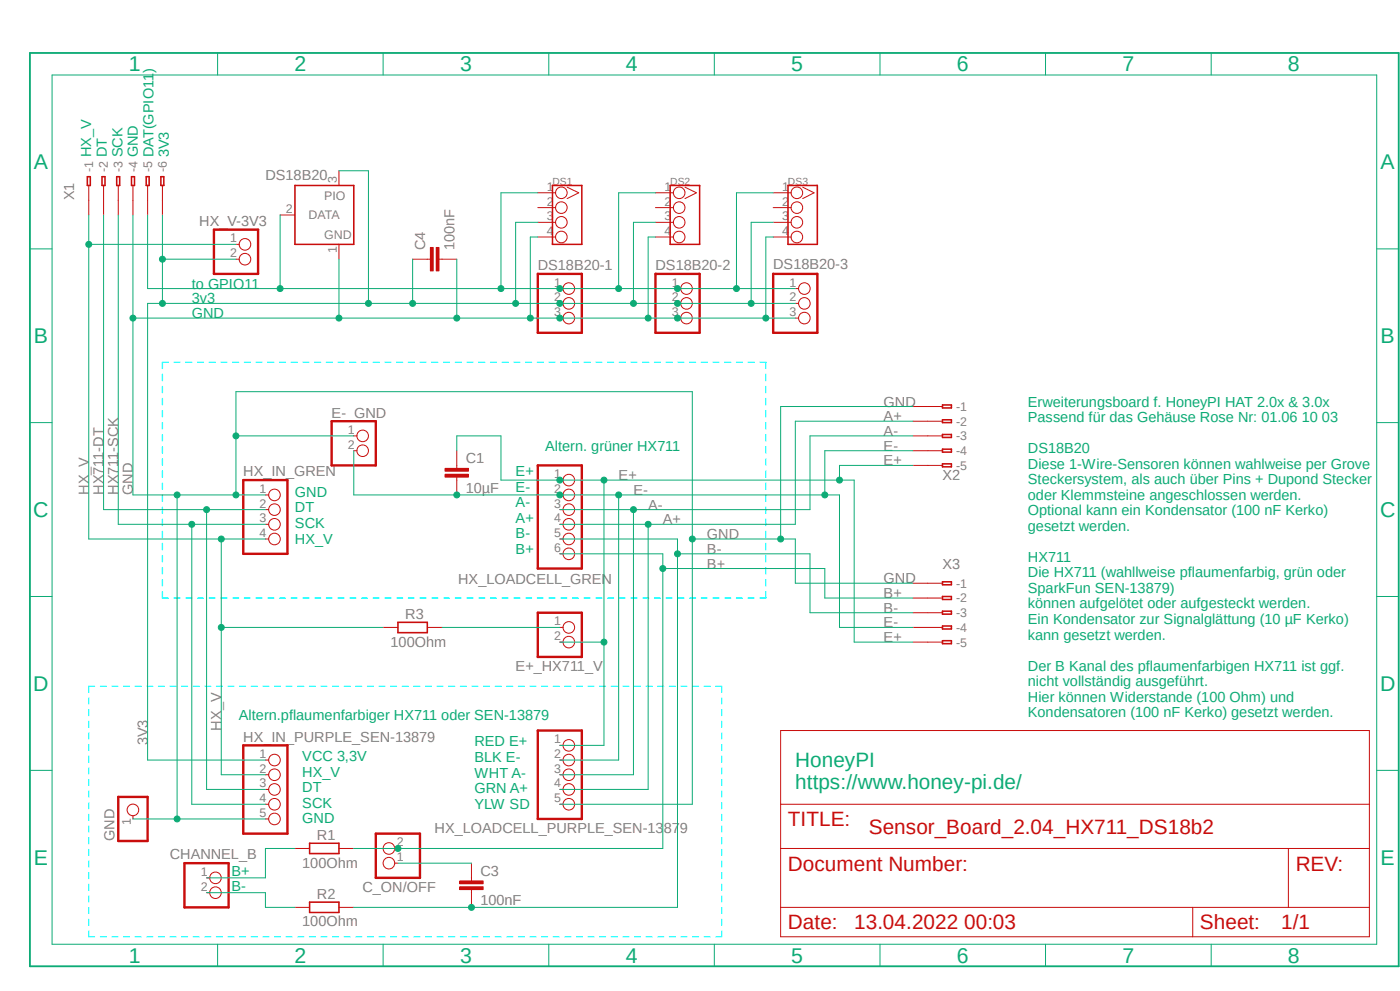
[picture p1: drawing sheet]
<svg xmlns="http://www.w3.org/2000/svg" width="420mm" height="297mm" viewBox="0 0 420 297" stroke-linecap="round" stroke-linejoin="round" font-family="sans-serif">
<path d="M8.4 15.3l411.6 274.8M420 15.4l-411.6 274.8" fill="none" stroke="#fff" stroke-width=".3"/>
<g fill="none" stroke="#0ff" stroke-width=".38">
<path d="M48.7 112.2v1.9M48.7 115.8v1.9M48.7 119.4v1.9M50.5 108.6h-1.8v1.8M52.2 108.6h1.8M55.8 108.6h1.7M59.3 108.6h1.7M62.8 108.6h1.8M66.3 108.6h1.8M69.8 108.6h1.8M73.3 108.6h1.8M76.8 108.6h1.8"/>
<path d="M80.3 108.6h1.8M83.9 108.6h1.7M87.4 108.6h1.8M90.9 108.6h1.8M94.4 108.6h1.8M97.9 108.6h1.8M101.4 108.6h1.8M104.9 108.6h1.8M108.5 108.6h1.7M112 108.6h1.7M115.5 108.6h1.8M119 108.6h1.8"/>
<path d="M122.5 108.6h1.8M126 108.6h1.8M129.5 108.6h1.8M133.1 108.6h1.7M136.6 108.6h1.8M140.1 108.6h1.8M143.6 108.6h1.8M147.2 108.6h1.7M150.7 108.6h1.7M154.2 108.6h1.8M157.7 108.6h1.8M161.2 108.6h1.8"/>
<path d="M164.7 108.6h1.8M168.2 108.6h1.8M171.7 108.6h1.8M175.3 108.6h1.7M178.8 108.6h1.8M182.3 108.6h1.8M185.8 108.6h1.8M189.3 108.6h1.8M192.8 108.6h1.8M196.3 108.6h1.8M199.9 108.6h1.7M203.4 108.6h1.7"/>
<path d="M206.9 108.6h1.8M210.4 108.6h1.8M213.9 108.6h1.8M217.4 108.6h1.8M220.9 108.6h1.8M224.5 108.6h1.7M228 108.6h1.7v1.8M229.7 112.2v1.9M229.7 115.8v1.9M229.7 119.4v1.9M48.7 123.1v1.8M48.7 126.7v1.9"/>
<path d="M48.7 130.3v1.9M48.7 133.9v1.9M48.7 137.5v1.9M229.7 123.1v1.8M229.7 126.7v1.9M229.7 130.3v1.9M229.7 133.9v1.9M229.7 137.5v1.9M48.7 141.1v1.9M48.7 144.8v1.8M48.7 148.4v1.9M48.7 152v1.9"/>
<path d="M48.7 155.6v1.9M48.7 159.3v1.8M229.7 141.1v1.9M229.7 144.8v1.8M229.7 148.4v1.9M229.7 152v1.9M229.7 155.6v1.9M229.7 159.3v1.8M48.7 162.9v1.9M48.7 166.5v1.9M48.7 170.1v1.9M48.7 173.7v1.9"/>
<path d="M48.7 177.3v1.9h1.8M52.2 179.2h1.8M55.8 179.2h1.7M59.3 179.2h1.7M62.8 179.2h1.8M66.3 179.2h1.8M69.8 179.2h1.8M73.3 179.2h1.8M76.8 179.2h1.8M80.3 179.2h1.8M83.9 179.2h1.7M87.4 179.2h1.8"/>
<path d="M90.9 179.2h1.8M94.4 179.2h1.8M97.9 179.2h1.8M101.4 179.2h1.8M104.9 179.2h1.8M108.5 179.2h1.7M112 179.2h1.7M115.5 179.2h1.8M119 179.2h1.8M122.5 179.2h1.8M126 179.2h1.8M129.5 179.2h1.8"/>
<path d="M133.1 179.2h1.7M136.6 179.2h1.8M140.1 179.2h1.8M143.6 179.2h1.8M147.2 179.2h1.7M150.7 179.2h1.7M154.2 179.2h1.8M157.7 179.2h1.8M161.2 179.2h1.8M164.7 179.2h1.8M168.2 179.2h1.8M171.7 179.2h1.8"/>
<path d="M175.3 179.2h1.7M178.8 179.2h1.8M182.3 179.2h1.8M185.8 179.2h1.8M189.3 179.2h1.8M192.8 179.2h1.8M196.3 179.2h1.8M199.9 179.2h1.7M203.4 179.2h1.7M206.9 179.2h1.8M210.4 179.2h1.8M213.9 179.2h1.8"/>
<path d="M217.4 179.2h1.8M220.9 179.2h1.8M224.5 179.2h1.7M229.7 162.9v1.9M229.7 166.5v1.9M229.7 170.1v1.9M229.7 173.7v1.9M229.7 177.3v1.9h-1.7M26.6 209.2v1.7M26.6 212.7v1.8M26.6 216.2v1.7M26.6 219.7v1.7"/>
<path d="M28.4 205.7h-1.8v1.8M30.1 205.7h1.8M33.6 205.7h1.7M37.1 205.7h1.7M40.6 205.7h1.7M44.1 205.7h1.7M47.5 205.7h1.8M51 205.7h1.8M54.5 205.7h1.8M58 205.7h1.7M61.5 205.7h1.7M64.9 205.7h1.8"/>
<path d="M68.5 205.7h1.7M71.9 205.7h1.8M75.4 205.7h1.8M78.9 205.7h1.7M82.4 205.7h1.7M85.9 205.7h1.7M89.4 205.7h1.7M92.8 205.7h1.8M96.3 205.7h1.7M99.8 205.7h1.8M103.3 205.7h1.7M106.8 205.7h1.7"/>
<path d="M110.2 205.7h1.8M113.7 205.7h1.8M117.2 205.7h1.8M120.7 205.7h1.7M124.2 205.7h1.7M127.7 205.7h1.7M131.1 205.7h1.8M134.6 205.7h1.8M138.1 205.7h1.8M141.6 205.7h1.7M145.1 205.7h1.7M148.6 205.7h1.7"/>
<path d="M152.1 205.7h1.7M155.5 205.7h1.8M159 205.7h1.8M162.5 205.7h1.8M166 205.7h1.7M169.5 205.7h1.7M173 205.7h1.7M176.4 205.7h1.8M179.9 205.7h1.8M183.4 205.7h1.8M186.9 205.7h1.7M190.4 205.7h1.7"/>
<path d="M193.8 205.7h1.8M197.4 205.7h1.7M200.8 205.7h1.8M204.3 205.7h1.7M207.8 205.7h1.7M211.3 205.7h1.7M214.8 205.7h1.7v1.8M216.5 209.2v1.7M216.5 212.7v1.8M216.5 216.2v1.7M216.5 219.7v1.7M26.6 223.2v1.7"/>
<path d="M26.6 226.7v1.7M26.6 230.2v1.7M26.6 233.6v1.8M26.6 237.1v1.8M216.5 223.2v1.7M216.5 226.7v1.7M216.5 230.2v1.7M216.5 233.6v1.8M216.5 237.1v1.8M26.6 240.6v1.8M26.6 244.1v1.8M26.6 247.6v1.7"/>
<path d="M26.6 251.1v1.8M26.6 254.6v1.7M26.6 258.1v1.7M216.5 240.6v1.8M216.5 244.1v1.8M216.5 247.6v1.7M216.5 251.1v1.8M216.5 254.6v1.7M216.5 258.1v1.7M26.6 261.6v1.7M26.6 265v1.8M26.6 268.6v1.7"/>
<path d="M26.6 272v1.8M26.6 275.5v1.8M26.6 279v1.8h1.8M216.5 261.6v1.7M216.5 265v1.8M216.5 268.6v1.7M216.5 272v1.8M216.5 275.5v1.8M216.5 279v1.8h-1.7M30.1 280.8h1.8M33.6 280.8h1.7M37.1 280.8h1.7"/>
<path d="M40.6 280.8h1.7M44.1 280.8h1.7M47.5 280.8h1.8M51 280.8h1.8M54.5 280.8h1.8M58 280.8h1.7M61.5 280.8h1.7M64.9 280.8h1.8M68.5 280.8h1.7M71.9 280.8h1.8M75.4 280.8h1.8M78.9 280.8h1.7"/>
<path d="M82.4 280.8h1.7M85.9 280.8h1.7M89.4 280.8h1.7M92.8 280.8h1.8M96.3 280.8h1.7M99.8 280.8h1.8M103.3 280.8h1.7M106.8 280.8h1.7M110.2 280.8h1.8M113.7 280.8h1.8M117.2 280.8h1.8M120.7 280.8h1.7"/>
<path d="M124.2 280.8h1.7M127.7 280.8h1.7M131.1 280.8h1.8M134.6 280.8h1.8M138.1 280.8h1.8M141.6 280.8h1.7M145.1 280.8h1.7M148.6 280.8h1.7M152.1 280.8h1.7M155.5 280.8h1.8M159 280.8h1.8M162.5 280.8h1.8"/>
<path d="M166 280.8h1.7M169.5 280.8h1.7M173 280.8h1.7M176.4 280.8h1.8M179.9 280.8h1.8M183.4 280.8h1.8M186.9 280.8h1.7M190.4 280.8h1.7M193.8 280.8h1.8M197.4 280.8h1.7M200.8 280.8h1.8M204.3 280.8h1.7"/>
<path d="M207.8 280.8h1.7M211.3 280.8h1.7"/>
</g>
<path d="M64.2 68.8h13.2v13.3h-13.2zM161.3 82.1h13.2v17.6h-13.2zM196.6 82.1h13.3v17.6h-13.3zM231.9 82.1h13.3v17.6h-13.3zM99.5 126.2h13.2v13.3h-13.2zM161.3 139.5h13.2v30.9h-13.2zM73 143.9h13.2v22.1h-13.2zM161.3 183.6h13.2v13.3h-13.2zM161.3 218.9h13.2v26.5h-13.2zM35.5 238.8h8.8v13.3h-8.8zM73 223.4h13.2v26.5h-13.2zM55.3 258.7h13.3v13.2h-13.3z" fill="none" stroke="#c90d0c" stroke-width=".72"/>
<g fill="none" stroke="#c90d0c" stroke-width=".3">
<path d="M161.3 57.8h5.4M170.1 56.1l3.5 1.7-3.5 1.7M196.6 57.8h5.4M205.5 56.1l3.4 1.7-3.4 1.7M231.9 57.8h5.5M240.8 56.1l3.4 1.7-3.4 1.7M70.8 73.2h1M70.8 77.7h1M161.3 62.2h5.4M161.3 66.6h5.4M161.3 71h5.4M196.6 62.2h5.4"/>
<path d="M196.6 66.6h5.4M196.6 71h5.4M231.9 62.2h5.5M231.9 66.6h5.5M231.9 71h5.5M167.9 86.5h1M167.9 90.9h1M167.9 95.3h1M203.2 86.5h1M203.2 90.9h1M203.2 95.3h1M238.6 86.5h1"/>
<path d="M238.6 90.9h1M238.6 95.3h1M106.1 130.6h1M106.1 135.1h1M137 139.5v.9M79.6 148.3h1M79.6 152.7h1M79.6 157.1h1M137 143v.9M167.9 148.3h1M167.9 152.7h1M167.9 157.1h1"/>
<path d="M167.9 143.9h1M79.6 161.5h1M167.9 161.5h1M167.9 166h1M167.9 188h1M167.9 192.4h1M234.2 218.9h176.6v61.9h-176.6zM79.6 227.8h1M79.6 232.2h1M79.6 236.6h1M167.9 227.8h1M167.9 232.2h1"/>
<path d="M167.9 236.6h1M167.9 223.4h1M39.9 244.5v.9M79.6 241h1M79.6 245.4h1M167.9 241h1M234.2 241h176.6M234.2 254.3h176.6M386.5 254.3v17.6M62 263.1h.9M62 267.5h.9M234.2 271.9h176.6"/>
<path d="M357.8 271.9v8.9"/>
<circle cx="168.4" cy="57.8" r="1.74"/>
<circle cx="203.7" cy="57.8" r="1.74"/>
<circle cx="239.1" cy="57.8" r="1.74"/>
<circle cx="73.5" cy="73.2" r="1.74"/>
<circle cx="73.5" cy="77.7" r="1.74"/>
<circle cx="168.4" cy="71" r="1.74"/>
<circle cx="168.4" cy="62.2" r="1.74"/>
<circle cx="168.4" cy="66.6" r="1.74"/>
<circle cx="203.7" cy="62.2" r="1.74"/>
<circle cx="203.7" cy="66.6" r="1.74"/>
<circle cx="203.7" cy="71" r="1.74"/>
<circle cx="239.1" cy="62.2" r="1.74"/>
<circle cx="239.1" cy="66.6" r="1.74"/>
<circle cx="239.1" cy="71" r="1.74"/>
<circle cx="170.6" cy="86.5" r="1.74"/>
<circle cx="170.6" cy="90.9" r="1.74"/>
<circle cx="170.6" cy="95.3" r="1.74"/>
<circle cx="205.9" cy="95.3" r="1.74"/>
<circle cx="205.9" cy="86.5" r="1.74"/>
<circle cx="205.9" cy="90.9" r="1.74"/>
<circle cx="241.3" cy="90.9" r="1.74"/>
<circle cx="241.3" cy="86.5" r="1.74"/>
<circle cx="241.3" cy="95.3" r="1.74"/>
<circle cx="108.8" cy="135.1" r="1.74"/>
<circle cx="108.8" cy="130.6" r="1.74"/>
<circle cx="82.3" cy="148.3" r="1.74"/>
<circle cx="82.3" cy="157.1" r="1.74"/>
<circle cx="82.3" cy="152.7" r="1.74"/>
<circle cx="170.6" cy="148.3" r="1.74"/>
<circle cx="170.6" cy="152.7" r="1.74"/>
<circle cx="170.6" cy="157.1" r="1.74"/>
<circle cx="170.6" cy="143.9" r="1.74"/>
<circle cx="82.3" cy="161.5" r="1.74"/>
<circle cx="170.6" cy="161.5" r="1.74"/>
<circle cx="170.6" cy="166" r="1.74"/>
<circle cx="170.6" cy="188" r="1.74"/>
<circle cx="170.6" cy="192.4" r="1.74"/>
<circle cx="82.3" cy="236.6" r="1.74"/>
<circle cx="82.3" cy="232.2" r="1.74"/>
<circle cx="82.3" cy="227.8" r="1.74"/>
<circle cx="170.6" cy="227.8" r="1.74"/>
<circle cx="170.6" cy="232.2" r="1.74"/>
<circle cx="170.6" cy="223.4" r="1.74"/>
<circle cx="170.6" cy="236.6" r="1.74"/>
<circle cx="39.9" cy="242.7" r="1.74"/>
<circle cx="82.3" cy="245.4" r="1.74"/>
<circle cx="82.3" cy="241" r="1.74"/>
<circle cx="170.6" cy="241" r="1.74"/>
<circle cx="64.6" cy="263.1" r="1.74"/>
<circle cx="64.6" cy="267.5" r="1.74"/>
</g>
<path d="M165.7 55.6h8.8v17.6h-8.8zM201 55.6h8.9v17.6h-8.9zM236.4 55.6h8.8v17.6h-8.8z" fill="none" stroke="#c90d0c" stroke-width=".47"/>
<path d="M133.5 140.4h7v.8h-7z" fill-rule="evenodd" fill="#c90d0c"/>
<path d="M133.5 140.4h7v.8h-7z" fill="none" stroke="#c90d0c" stroke-width=".3"/>
<path d="M133.5 142.2h7v.8h-7z" fill-rule="evenodd" fill="#c90d0c"/>
<g fill="none" stroke="#c90d0c" stroke-width=".3">
<path d="M26.6 55.6v8.8M31.1 55.6v8.8M35.5 55.6v8.8M39.9 55.6v8.8M44.3 55.6v8.8M48.7 55.6v8.8M101.7 51.2v4.4M84 64.4h4.5M101.7 73.2v4.5M128.2 77.7h.9M131.7 77.7h.9M137 135.1v4.4"/>
<path d="M273.9 121.8h8.8M273.9 126.2h8.8M273.9 130.6h8.8M273.9 135.1h8.8M273.9 139.5h8.8M133.5 142.2h7v.8h-7zM137 143.9v4.4M273.9 174.8h8.8M273.9 179.2h8.8M273.9 183.6h8.8M273.9 188h8.8M273.9 192.4h8.8"/>
<path d="M88.5 254.3h4.4M101.7 254.3h4.4M118.4 254.3h1M118.4 258.7h1M88.5 271.9h4.4M101.7 271.9h4.4"/>
<circle cx="116.7" cy="254.3" r="1.74"/>
<circle cx="116.7" cy="258.7" r="1.74"/>
</g>
<g fill="none" stroke="#c90d0c" stroke-width=".47">
<path d="M26.2 53h.9v2.6h-.9zM30.6 53h.9v2.6h-.9zM35 53h.9v2.6h-.9zM39.5 53h.8v2.6h-.8zM43.9 53h.8v2.6h-.8zM48.3 53h.8v2.6h-.8zM88.5 55.6h17.6v17.6h-17.6zM282.7 121.4h2.7v.9h-2.7zM282.7 125.8h2.7v.9h-2.7zM282.7 130.2h2.7v.9h-2.7zM282.7 134.6h2.7v.9h-2.7zM282.7 139h2.7v.9h-2.7z"/>
<path d="M282.7 174.4h2.7v.9h-2.7zM282.7 178.8h2.7v.9h-2.7zM282.7 183.2h2.7v.9h-2.7zM282.7 187.6h2.7v.9h-2.7zM282.7 192h2.7v.9h-2.7zM92.9 252.7h8.8v3.1h-8.8zM92.9 270.4h8.8v3.1h-8.8z"/>
</g>
<path d="M112.7 249.9h13.3v13.2h-13.3z" fill="none" stroke="#c90d0c" stroke-width=".72"/>
<path d="M129.1 74.2h.9v7h-.9z" fill-rule="evenodd" fill="#c90d0c"/>
<path d="M129.1 74.2h.9v7h-.9z" fill="none" stroke="#c90d0c" stroke-width=".3"/>
<path d="M130.9 74.2h.8v7h-.8z" fill-rule="evenodd" fill="#c90d0c"/>
<path d="M123.8 77.7h4.4M130.9 74.2h.8v7h-.8zM132.6 77.7h4.4M141.4 263.1v.9M141.4 266.7v.8" fill="none" stroke="#c90d0c" stroke-width=".3"/>
<path d="M137.9 264h7v.9h-7z" fill-rule="evenodd" fill="#c90d0c"/>
<path d="M137.9 264h7v.9h-7z" fill="none" stroke="#c90d0c" stroke-width=".3"/>
<path d="M137.9 265.8h7v.8h-7z" fill-rule="evenodd" fill="#c90d0c"/>
<path d="M114.9 188h4.5M128.2 188h4.4M141.4 258.7v4.4M137.9 265.8h7v.8h-7zM141.4 267.5v4.4" fill="none" stroke="#c90d0c" stroke-width=".3"/>
<path d="M119.4 186.5h8.8v3.1h-8.8z" fill="none" stroke="#c90d0c" stroke-width=".47"/>
<path d="M9 15.9h410.6v273.7h-410.6z" fill="none" stroke="#0dab76" stroke-width=".55"/>
<g fill="none" stroke="#0dab76" stroke-width=".3">
<path d="M65.3 15.9v6.6M114.9 15.9v6.6M164.6 15.9v6.6M214.3 15.9v6.6M264 15.9v6.6M313.6 15.9v6.6M363.3 15.9v6.6M15.6 22.5h397.4v260.5h-397.4zM9 74.6h6.6M413 74.6h6.6M9 126.7h6.6M413 126.7h6.6"/>
<path d="M31.1 152.7h48.5M62 152.7v83.9M9 178.8h6.6M413 178.8h6.6M9 230.9h6.6M413 230.9h6.6M65.3 283v6.6M114.9 283v6.6M164.6 283v6.6M214.3 283v6.6M264 283v6.6M313.6 283v6.6"/>
<path d="M363.3 283v6.6"/>
</g>
<circle cx="62" cy="152.7" r=".89" fill="#0dab76"/>
<g fill="none" stroke="#0dab76" stroke-width=".3">
<path d="M31.1 64.4v88.3M26.6 161.5h53M66.4 188v44.2M62 236.6h17.6"/>
<circle cx="62" cy="152.7" r=".89"/>
</g>
<circle cx="66.4" cy="161.5" r=".89" fill="#0dab76"/>
<g fill="none" stroke="#0dab76" stroke-width=".3">
<path d="M26.6 64.4v97.1M26.6 73.2h44.2M66.4 161.5v26.5"/>
<circle cx="66.4" cy="161.5" r=".89"/>
</g>
<circle cx="26.6" cy="73.2" r=".89" fill="#0dab76"/>
<g fill="none" stroke="#0dab76" stroke-width=".3">
<path d="M66.4 188h48.5"/>
<circle cx="26.6" cy="73.2" r=".89"/>
</g>
<circle cx="66.4" cy="188" r=".89" fill="#0dab76"/>
<g fill="none" stroke="#0dab76" stroke-width=".3">
<path d="M66.4 232.2h13.2"/>
<circle cx="66.4" cy="188" r=".89"/>
</g>
<circle cx="203.2" cy="90.9" r=".89" fill="#0dab76"/>
<g fill="none" stroke="#0dab76" stroke-width=".3">
<path d="M203.2 90.9h35.4"/>
<circle cx="203.2" cy="90.9" r=".89"/>
</g>
<circle cx="167.9" cy="90.9" r=".89" fill="#0dab76"/>
<g fill="none" stroke="#0dab76" stroke-width=".3">
<path d="M161.3 66.6h-6.6v24.3h48.5M196.6 66.6h-6.6v24.3"/>
<circle cx="167.9" cy="90.9" r=".89"/>
</g>
<circle cx="190" cy="90.9" r=".89" fill="#0dab76"/>
<g fill="none" stroke="#0dab76" stroke-width=".3">
<path d="M231.9 66.6h-6.6v24.3"/>
<circle cx="190" cy="90.9" r=".89"/>
</g>
<circle cx="225.3" cy="90.9" r=".89" fill="#0dab76"/>
<g fill="none" stroke="#0dab76" stroke-width=".3">
<path d="M123.8 90.9h30.9"/>
<circle cx="225.3" cy="90.9" r=".89"/>
</g>
<circle cx="154.7" cy="90.9" r=".89" fill="#0dab76"/>
<g fill="none" stroke="#0dab76" stroke-width=".3">
<path d="M70.8 77.7h-22.1v13.2h75.1"/>
<circle cx="154.7" cy="90.9" r=".89"/>
</g>
<circle cx="48.7" cy="77.7" r=".89" fill="#0dab76"/>
<g fill="none" stroke="#0dab76" stroke-width=".3">
<path d="M101.7 51.2h8.8v39.7M48.7 64.4v13.3"/>
<circle cx="48.7" cy="77.7" r=".89"/>
</g>
<circle cx="110.5" cy="90.9" r=".89" fill="#0dab76"/>
<g fill="none" stroke="#0dab76" stroke-width=".3">
<path d="M123.8 77.7v13.2"/>
<circle cx="110.5" cy="90.9" r=".89"/>
</g>
<circle cx="123.8" cy="90.9" r=".89" fill="#0dab76"/>
<g fill="none" stroke="#0dab76" stroke-width=".3">
<path d="M44.3 90.9h4.4"/>
<circle cx="123.8" cy="90.9" r=".89"/>
</g>
<circle cx="48.7" cy="90.9" r=".89" fill="#0dab76"/>
<g fill="none" stroke="#0dab76" stroke-width=".3">
<path d="M44.3 90.9v136.9h35.3M35.5 157.1h44.1M57.5 157.1v83.9"/>
<circle cx="48.7" cy="90.9" r=".89"/>
</g>
<circle cx="57.5" cy="157.1" r=".89" fill="#0dab76"/>
<g fill="none" stroke="#0dab76" stroke-width=".3">
<path d="M35.5 64.4v92.7M57.5 241h22.1"/>
<circle cx="57.5" cy="157.1" r=".89"/>
</g>
<circle cx="167.9" cy="95.3" r=".89" fill="#0dab76"/>
<circle cx="167.9" cy="95.3" r=".89" fill="none" stroke="#0dab76" stroke-width=".3"/>
<circle cx="203.2" cy="95.3" r=".89" fill="#0dab76"/>
<g fill="none" stroke="#0dab76" stroke-width=".3">
<path d="M231.9 71h-2.2v24.3h8.9"/>
<circle cx="203.2" cy="95.3" r=".89"/>
</g>
<circle cx="229.7" cy="95.3" r=".89" fill="#0dab76"/>
<g fill="none" stroke="#0dab76" stroke-width=".3">
<path d="M196.6 71h-2.2v24.3h35.3"/>
<circle cx="229.7" cy="95.3" r=".89"/>
</g>
<circle cx="194.4" cy="95.3" r=".89" fill="#0dab76"/>
<g fill="none" stroke="#0dab76" stroke-width=".3">
<path d="M161.3 71h-2.2v24.3h35.3"/>
<circle cx="194.4" cy="95.3" r=".89"/>
</g>
<circle cx="159.1" cy="95.3" r=".89" fill="#0dab76"/>
<g fill="none" stroke="#0dab76" stroke-width=".3">
<path d="M159.1 95.3h-119.2v53"/>
<circle cx="159.1" cy="95.3" r=".89"/>
</g>
<circle cx="39.9" cy="95.3" r=".89" fill="#0dab76"/>
<g fill="none" stroke="#0dab76" stroke-width=".3">
<path d="M39.9 148.3h39.7M53.1 148.3v97.1"/>
<circle cx="39.9" cy="95.3" r=".89"/>
</g>
<circle cx="53.1" cy="148.3" r=".89" fill="#0dab76"/>
<g fill="none" stroke="#0dab76" stroke-width=".3">
<path d="M106.1 130.6h-35.3v17.7"/>
<circle cx="53.1" cy="148.3" r=".89"/>
</g>
<circle cx="70.8" cy="148.3" r=".89" fill="#0dab76"/>
<g fill="none" stroke="#0dab76" stroke-width=".3">
<path d="M70.8 117.4v13.2"/>
<circle cx="70.8" cy="148.3" r=".89"/>
</g>
<circle cx="70.8" cy="130.6" r=".89" fill="#0dab76"/>
<g fill="none" stroke="#0dab76" stroke-width=".3">
<path d="M70.8 117.4h136.9v123.6h-39.8M39.9 245.4h13.2"/>
<circle cx="70.8" cy="130.6" r=".89"/>
</g>
<circle cx="207.7" cy="161.5" r=".89" fill="#0dab76"/>
<g fill="none" stroke="#0dab76" stroke-width=".3">
<path d="M39.9 64.4v30.9M273.9 121.8h-39.7v39.7M207.7 161.5h30.9v13.3h35.3"/>
<circle cx="207.7" cy="161.5" r=".89"/>
</g>
<circle cx="234.2" cy="161.5" r=".89" fill="#0dab76"/>
<g fill="none" stroke="#0dab76" stroke-width=".3">
<path d="M101.7 77.7v17.6"/>
<circle cx="234.2" cy="161.5" r=".89"/>
</g>
<circle cx="101.7" cy="95.3" r=".89" fill="#0dab76"/>
<g fill="none" stroke="#0dab76" stroke-width=".3">
<path d="M137 77.7v17.6"/>
<circle cx="101.7" cy="95.3" r=".89"/>
</g>
<circle cx="137" cy="95.3" r=".89" fill="#0dab76"/>
<circle cx="137" cy="95.3" r=".89" fill="none" stroke="#0dab76" stroke-width=".3"/>
<circle cx="53.1" cy="245.4" r=".89" fill="#0dab76"/>
<g fill="none" stroke="#0dab76" stroke-width=".3">
<path d="M53.1 245.4h26.5"/>
<circle cx="53.1" cy="245.4" r=".89"/>
</g>
<circle cx="203.2" cy="86.5" r=".89" fill="#0dab76"/>
<g fill="none" stroke="#0dab76" stroke-width=".3">
<path d="M167.9 86.5h17.7M203.2 86.5h35.4"/>
<circle cx="203.2" cy="86.5" r=".89"/>
</g>
<circle cx="167.9" cy="86.5" r=".89" fill="#0dab76"/>
<g fill="none" stroke="#0dab76" stroke-width=".3">
<path d="M231.9 57.8h-11v28.7M44.3 86.5h123.6M185.6 86.5h17.6"/>
<circle cx="167.9" cy="86.5" r=".89"/>
</g>
<circle cx="220.9" cy="86.5" r=".89" fill="#0dab76"/>
<g fill="none" stroke="#0dab76" stroke-width=".3">
<path d="M196.6 57.8h-11v28.7"/>
<circle cx="220.9" cy="86.5" r=".89"/>
</g>
<circle cx="185.6" cy="86.5" r=".89" fill="#0dab76"/>
<g fill="none" stroke="#0dab76" stroke-width=".3">
<path d="M161.3 57.8h-11v28.7"/>
<circle cx="185.6" cy="86.5" r=".89"/>
</g>
<circle cx="150.3" cy="86.5" r=".89" fill="#0dab76"/>
<g fill="none" stroke="#0dab76" stroke-width=".3">
<path d="M44.3 64.4v22.1M84 64.4v22.1"/>
<circle cx="150.3" cy="86.5" r=".89"/>
</g>
<circle cx="84" cy="86.5" r=".89" fill="#0dab76"/>
<g fill="none" stroke="#0dab76" stroke-width=".3">
<path d="M106.1 135.1v13.2h30.9M167.9 148.3h17.7"/>
<circle cx="84" cy="86.5" r=".89"/>
</g>
<circle cx="167.9" cy="148.3" r=".89" fill="#0dab76"/>
<g fill="none" stroke="#0dab76" stroke-width=".3">
<path d="M137 148.3h30.9M247.4 148.3h-61.8v79.5h-17.7"/>
<circle cx="167.9" cy="148.3" r=".89"/>
</g>
<circle cx="185.6" cy="148.3" r=".89" fill="#0dab76"/>
<g fill="none" stroke="#0dab76" stroke-width=".3">
<path d="M247.4 148.3h4.4"/>
<circle cx="185.6" cy="148.3" r=".89"/>
</g>
<circle cx="137" cy="148.3" r=".89" fill="#0dab76"/>
<g fill="none" stroke="#0dab76" stroke-width=".3">
<path d="M273.9 135.1h-26.5v13.2M251.8 148.3v39.7h22.1"/>
<circle cx="137" cy="148.3" r=".89"/>
</g>
<circle cx="247.4" cy="148.3" r=".89" fill="#0dab76"/>
<g fill="none" stroke="#0dab76" stroke-width=".3">
<path d="M167.9 152.7h75.1M190 152.7v79.5h-22.1"/>
<circle cx="247.4" cy="148.3" r=".89"/>
</g>
<circle cx="190" cy="152.7" r=".89" fill="#0dab76"/>
<g fill="none" stroke="#0dab76" stroke-width=".3">
<path d="M273.9 130.6h-30.9v22.1M198.8 166v88.3"/>
<circle cx="190" cy="152.7" r=".89"/>
</g>
<circle cx="198.8" cy="170.4" r=".89" fill="#0dab76"/>
<g fill="none" stroke="#0dab76" stroke-width=".3">
<path d="M198.8 170.4h48.6v8.8h26.5M106.1 254.3h92.7"/>
<circle cx="198.8" cy="170.4" r=".89"/>
</g>
<circle cx="119.4" cy="254.3" r=".89" fill="#0dab76"/>
<g fill="none" stroke="#0dab76" stroke-width=".3">
<path d="M167.9 143.9h83.9M181.2 143.9v79.5h-13.3M167.9 166h30.9"/>
<circle cx="119.4" cy="254.3" r=".89"/>
</g>
<circle cx="181.2" cy="143.9" r=".89" fill="#0dab76"/>
<g fill="none" stroke="#0dab76" stroke-width=".3">
<path d="M167.9 192.4h13.3"/>
<circle cx="181.2" cy="143.9" r=".89"/>
</g>
<circle cx="181.2" cy="192.4" r=".89" fill="#0dab76"/>
<g fill="none" stroke="#0dab76" stroke-width=".3">
<path d="M150.3 143.9h17.6"/>
<circle cx="181.2" cy="192.4" r=".89"/>
</g>
<circle cx="167.9" cy="143.9" r=".89" fill="#0dab76"/>
<g fill="none" stroke="#0dab76" stroke-width=".3">
<path d="M137 135.1v-4.5h13.3v13.3M273.9 139.5h-22.1v4.4h4.4"/>
<circle cx="167.9" cy="143.9" r=".89"/>
</g>
<circle cx="251.8" cy="143.9" r=".89" fill="#0dab76"/>
<g fill="none" stroke="#0dab76" stroke-width=".3">
<path d="M167.9 157.1h70.7M194.4 157.1v79.5h-26.5M256.2 143.9v48.5h17.7"/>
<circle cx="251.8" cy="143.9" r=".89"/>
</g>
<circle cx="194.4" cy="157.1" r=".89" fill="#0dab76"/>
<g fill="none" stroke="#0dab76" stroke-width=".3">
<path d="M273.9 126.2h-35.3v30.9M167.9 161.5h35.3v110.4"/>
<circle cx="194.4" cy="157.1" r=".89"/>
</g>
<circle cx="203.2" cy="166" r=".89" fill="#0dab76"/>
<g fill="none" stroke="#0dab76" stroke-width=".3">
<path d="M203.2 166h39.8v17.6h30.9M106.1 271.9h97.1"/>
<circle cx="203.2" cy="166" r=".89"/>
</g>
<circle cx="141.4" cy="271.9" r=".89" fill="#0dab76"/>
<g fill="none" stroke="#0dab76" stroke-width=".3">
<path d="M132.6 188h35.3M88.5 254.3h-8.9v8.8h-17.6M119.4 258.7h22M62 267.5h17.6v4.4h8.9"/>
<circle cx="141.4" cy="271.9" r=".89"/>
</g>
<g font-size="6.4" fill="#0dab76">
<text x="38.7" y="21.4">1</text>
<text x="88.3" y="21.4">2</text>
<text x="138" y="21.4">3</text>
<text x="187.7" y="21.4">4</text>
<text x="237.4" y="21.4">5</text>
<text x="287" y="21.4">6</text>
<text x="336.7" y="21.4">7</text>
<text x="386.4" y="21.4">8</text>
<text x="10.2" y="50.8">A</text>
<text x="414.2" y="50.8">A</text>
<text x="10.2" y="102.9">B</text>
<text x="414.2" y="102.9">B</text>
<text x="10" y="155">C</text>
<text x="414" y="155">C</text>
<text x="10" y="207.1">D</text>
<text x="414" y="207.1">D</text>
<text x="10.2" y="259.2">E</text>
<text x="414.2" y="259.2">E</text>
<text x="38.7" y="288.5">1</text>
<text x="88.3" y="288.5">2</text>
<text x="138" y="288.5">3</text>
<text x="187.7" y="288.5">4</text>
<text x="237.4" y="288.5">5</text>
<text x="287" y="288.5">6</text>
<text x="336.7" y="288.5">7</text>
<text x="386.4" y="288.5">8</text>
</g>
<g font-size="6.2" fill="#0dab76">
<text x="238.6" y="230">HoneyPI</text>
<text x="238.6" y="236.6">https://www.honey-pi.de/</text>
</g>
<g font-size="6.2" fill="#c90d0c">
<text x="236.4" y="247.6">TITLE:</text>
<text x="260.6" y="249.9">Sensor_Board_2.04_HX711_DS18b2</text>
<text x="236.4" y="260.9">Document Number:</text>
<text x="388.7" y="260.9">REV:</text>
<text x="236.4" y="278.6">Date:</text>
<text x="256.2" y="278.6">13.04.2022 00:03</text>
<text x="360" y="278.6">Sheet:</text>
<text x="384.3" y="278.6">1/1</text>
</g>
<g font-size="4.4" fill="#0dab76">
<text x="27.4" y="47.2" transform="rotate(-90 27.4 47.2)">HX_V</text>
<text x="32" y="47.2" transform="rotate(-90 32 47.2)">DT</text>
<text x="36.7" y="47.2" transform="rotate(-90 36.7 47.2)">SCK</text>
<text x="41.4" y="47.2" transform="rotate(-90 41.4 47.2)">GND</text>
<text x="46" y="47.2" transform="rotate(-90 46 47.2)">DAT(GPIO11)</text>
<text x="50.7" y="47.2" transform="rotate(-90 50.7 47.2)">3V3</text>
<text x="57.5" y="86.5">to GPIO11</text>
<text x="57.5" y="90.9">3v3</text>
<text x="57.5" y="95.3">GND</text>
<text x="308.4" y="121.8">Erweiterungsboard f. HoneyPI HAT 2.0x &amp; 3.0x</text>
<text x="308.4" y="126.5">Passend für das Gehäuse Rose Nr: 01.06 10 03</text>
<text x="163.5" y="135.1">Altern. grüner HX711</text>
<text x="308.4" y="135.8">DS18B20</text>
<text x="154.7" y="142.7">E+</text>
<text x="308.4" y="140.5">Diese 1-Wire-Sensoren können wahlweise per Grove</text>
<text x="88.5" y="148.9">GND</text>
<text x="154.7" y="147.4">E-</text>
<text x="308.4" y="145.1">Steckersystem, als auch über Pins + Dupond Stecker</text>
<text x="308.4" y="149.8">oder Klemmsteine angeschlossen werden.</text>
<text x="88.5" y="153.6">DT</text>
<text x="154.7" y="152">A-</text>
<text x="308.4" y="154.4">Optional kann ein Kondensator (100 nF Kerko)</text>
<text x="88.5" y="158.2">SCK</text>
<text x="154.7" y="156.7">A+</text>
<text x="154.7" y="161.3">B-</text>
<text x="308.4" y="159.1">gesetzt werden.</text>
<text x="88.5" y="162.9">HX_V</text>
<text x="154.7" y="166">B+</text>
<text x="308.4" y="168.4">HX711</text>
<text x="308.4" y="173.1">Die HX711 (wahllweise pflaumenfarbig, grün oder</text>
<text x="308.4" y="177.7">SparkFun SEN-13879)</text>
<text x="308.4" y="182.4">können aufgelötet oder aufgesteckt werden.</text>
<text x="308.4" y="187">Ein Kondensator zur Signalglättung (10 µF Kerko)</text>
<text x="308.4" y="191.7">kann gesetzt werden.</text>
<text x="308.4" y="201">Der B Kanal des pflaumenfarbigen HX711 ist ggf.</text>
<text x="308.4" y="205.7">nicht vollständig ausgeführt.</text>
<text x="71.7" y="215.9">Altern.pflaumenfarbiger HX711 oder SEN-13879</text>
<text x="308.4" y="210.3">Hier können Widerstande (100 Ohm) und</text>
<text x="308.4" y="215">Kondensatoren (100 nF Kerko) gesetzt werden.</text>
<text x="142.3" y="223.7">RED E+</text>
<text x="90.7" y="228.1">VCC 3,3V</text>
<text x="90.7" y="232.8">HX_V</text>
<text x="142.3" y="228.4">BLK E-</text>
<text x="142.3" y="233">WHT A-</text>
<text x="90.7" y="237.4">DT</text>
<text x="142.3" y="237.7">GRN A+</text>
<text x="90.7" y="242.1">SCK</text>
<text x="142.3" y="242.4">YLW SD</text>
<text x="90.7" y="246.8">GND</text>
<text x="69.5" y="262.4">B+</text>
<text x="69.5" y="267.1">B-</text>
</g>
<g font-size="4.4" fill="#808080">
<text x="79.6" y="53.8">DS18B20</text>
<text x="22.2" y="60" transform="rotate(-90 22.2 60)">X1</text>
<text x="59.8" y="67.7">HX_V-3V3</text>
<text x="127.6" y="75" transform="rotate(-90 127.6 75)">C4</text>
<text x="136.4" y="75" transform="rotate(-90 136.4 75)">100nF</text>
<text x="161.3" y="81">DS18B20-1</text>
<text x="196.6" y="81">DS18B20-2</text>
<text x="231.9" y="80.6">DS18B20-3</text>
<text x="99.5" y="125.1">E-_GND</text>
<text x="265.1" y="121.8">GND</text>
<text x="265.1" y="130.6">A-</text>
<text x="265.1" y="126.2">A+</text>
<text x="265.1" y="135.1">E-</text>
<text x="73" y="142.8">HX_IN_GREN</text>
<text x="139.7" y="138.8">C1</text>
<text x="185.6" y="143.9">E+</text>
<text x="265.1" y="139.5">E+</text>
<text x="282.7" y="143.9">X2</text>
<text x="26.6" y="148.3" transform="rotate(-90 26.6 148.3)">HX_V</text>
<text x="31.1" y="148.3" transform="rotate(-90 31.1 148.3)">HX711-DT</text>
<text x="35.5" y="148.3" transform="rotate(-90 35.5 148.3)">HX711-SCK</text>
<text x="39.9" y="148.3" transform="rotate(-90 39.9 148.3)">GND</text>
<text x="139.7" y="147.7">10µF</text>
<text x="190" y="148.3">E-</text>
<text x="194.4" y="152.7">A-</text>
<text x="198.8" y="157.1">A+</text>
<text x="212.1" y="161.5">GND</text>
<text x="212.1" y="166">B-</text>
<text x="212.1" y="170.4">B+</text>
<text x="282.7" y="170.4">X3</text>
<text x="137.5" y="175">HX_LOADCELL_GREN</text>
<text x="265.1" y="174.8">GND</text>
<text x="265.1" y="179.2">B+</text>
<text x="121.6" y="185.5">R3</text>
<text x="265.1" y="183.6">B-</text>
<text x="265.1" y="188">E-</text>
<text x="117.2" y="193.8">100Ohm</text>
<text x="265.1" y="192.5">E+</text>
<text x="154.7" y="201.1">E+_HX711_V</text>
<text x="66.4" y="218.9" transform="rotate(-90 66.4 218.9)">HX_V</text>
<text x="44.3" y="223.4" transform="rotate(-90 44.3 223.4)">3V3</text>
<text x="73" y="222.3">HX_IN_PURPLE_SEN-13879</text>
<text x="95.1" y="251.7">R1</text>
<text x="130.4" y="249.6">HX_LOADCELL_PURPLE_SEN-13879</text>
<text x="34.4" y="252.1" transform="rotate(-90 34.4 252.1)">GND</text>
<text x="50.9" y="257.6">CHANNEL_B</text>
<text x="90.7" y="260">100Ohm</text>
<text x="144.1" y="262.5">C3</text>
<text x="95.1" y="269.3">R2</text>
<text x="108.8" y="267.3">C_ON/OFF</text>
<text x="144.1" y="271.3">100nF</text>
<text x="90.7" y="277.7">100Ohm</text>
</g>
<g font-size="3.7" fill="#808080">
<text x="28" y="51.5" transform="rotate(-90 28 51.5)">-1</text>
<text x="32.4" y="51.5" transform="rotate(-90 32.4 51.5)">-2</text>
<text x="36.8" y="51.5" transform="rotate(-90 36.8 51.5)">-3</text>
<text x="41.2" y="51.5" transform="rotate(-90 41.2 51.5)">-4</text>
<text x="45.6" y="51.5" transform="rotate(-90 45.6 51.5)">-5</text>
<text x="50" y="51.5" transform="rotate(-90 50 51.5)">-6</text>
<text x="101.1" y="55" transform="rotate(-90 101.1 55)">3</text>
<text x="164" y="57.2">1</text>
<text x="199.3" y="57.2">1</text>
<text x="234.7" y="57.2">1</text>
<text x="85.8" y="63.8">2</text>
<text x="92.5" y="65.7">DATA</text>
<text x="97.3" y="60">PIO</text>
<text x="164" y="61.6">2</text>
<text x="164" y="66">3</text>
<text x="199.3" y="61.6">2</text>
<text x="199.3" y="66">3</text>
<text x="234.7" y="61.6">2</text>
<text x="234.7" y="66">3</text>
<text x="97.3" y="71.5">GND</text>
<text x="164" y="70.4">4</text>
<text x="199.3" y="70.4">4</text>
<text x="234.7" y="70.4">4</text>
<text x="69.1" y="72.6">1</text>
<text x="69.1" y="77">2</text>
<text x="101.1" y="75.9" transform="rotate(-90 101.1 75.9)">1</text>
<text x="166.2" y="85.9">1</text>
<text x="201.5" y="85.9">1</text>
<text x="236.9" y="85.9">1</text>
<text x="166.2" y="90.3">2</text>
<text x="166.2" y="94.7">3</text>
<text x="201.5" y="90.3">2</text>
<text x="201.5" y="94.7">3</text>
<text x="236.9" y="90.3">2</text>
<text x="236.9" y="94.7">3</text>
<text x="286.8" y="123.1">-1</text>
<text x="104.4" y="130">1</text>
<text x="286.8" y="127.6">-2</text>
<text x="286.8" y="132">-3</text>
<text x="104.4" y="134.5">2</text>
<text x="286.8" y="136.4">-4</text>
<text x="166.2" y="143.3">1</text>
<text x="286.8" y="140.8">-5</text>
<text x="77.9" y="147.7">1</text>
<text x="166.2" y="147.7">2</text>
<text x="77.9" y="152.1">2</text>
<text x="166.2" y="152.1">3</text>
<text x="77.9" y="156.6">3</text>
<text x="77.9" y="161">4</text>
<text x="166.2" y="156.6">4</text>
<text x="166.2" y="161">5</text>
<text x="166.2" y="165.4">6</text>
<text x="286.8" y="176.2">-1</text>
<text x="286.8" y="180.6">-2</text>
<text x="286.8" y="185">-3</text>
<text x="166.2" y="187.5">1</text>
<text x="166.2" y="191.9">2</text>
<text x="286.8" y="189.4">-4</text>
<text x="286.8" y="193.8">-5</text>
<text x="77.9" y="227.2">1</text>
<text x="166.2" y="222.8">1</text>
<text x="166.2" y="227.2">2</text>
<text x="77.9" y="231.6">2</text>
<text x="166.2" y="231.6">3</text>
<text x="77.9" y="236">3</text>
<text x="166.2" y="236">4</text>
<text x="77.9" y="240.4">4</text>
<text x="77.9" y="244.8">5</text>
<text x="166.2" y="240.4">5</text>
<text x="39.3" y="247.2" transform="rotate(-90 39.3 247.2)">1</text>
<text x="119" y="253.7">2</text>
<text x="60.2" y="262.5">1</text>
<text x="119" y="258.1">1</text>
<text x="60.2" y="266.9">2</text>
</g>
<g font-size="3.1" fill="#808080">
<text x="165.7" y="55.6">DS1</text>
<text x="201" y="55.6">DS2</text>
<text x="236.4" y="55.6">DS3</text>
</g>
</svg>
